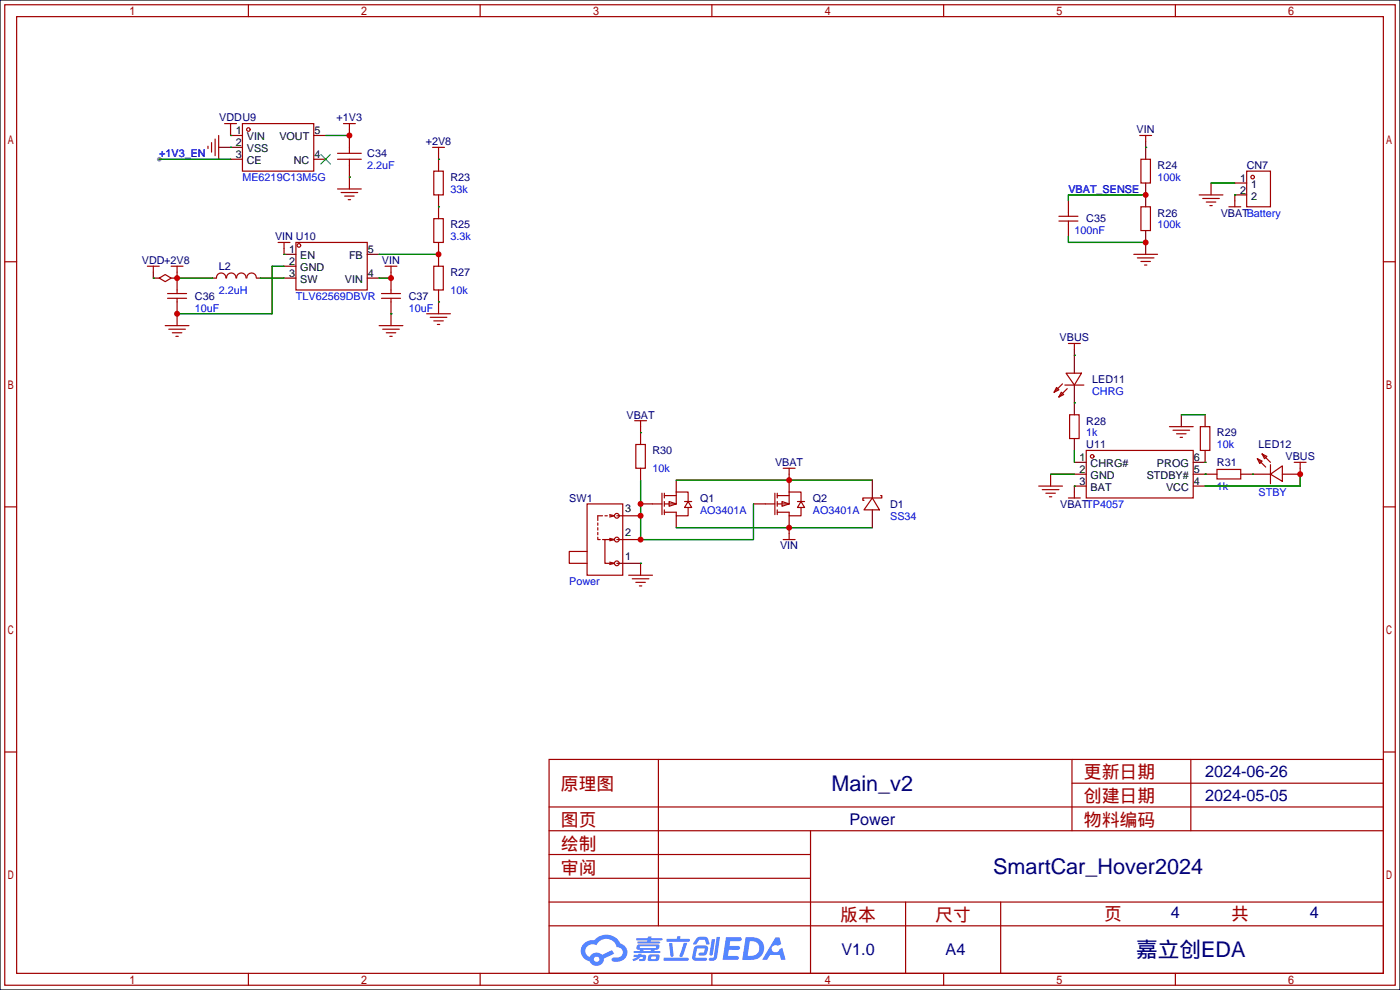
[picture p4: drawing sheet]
<svg xmlns="http://www.w3.org/2000/svg" width="299mm" height="212mm" viewBox="0 0 299 212" stroke-linecap="round" stroke-linejoin="round" font-family="sans-serif">
<path d="M0 0h299.2v211.6h-299.2z" fill="#fff" stroke="#000" stroke-width=".25"/>
<circle cx="34" cy="34" r=".51" fill="#999"/>
<g fill="none" stroke="#a10000" stroke-width=".25">
<path d="M1 1h297.2v209.6h-297.2zM3.6 3.6h292.1v204.4h-292.1zM53.1 1v2.6M102.6 1v2.6M152.1 1v2.6M201.7 1v2.6M251.2 1v2.6M1 55.9h2.6M295.7 55.9h2.5M1 108.3h2.6M295.7 108.3h2.5M1 160.7h2.6"/>
<path d="M117.3 162.3h178.4v45.7h-178.4zM117.3 177.5h178.4M117.3 172.5h178.4M140.7 162.3v35.6M173.2 177.5v30.5M229.1 162.3v15.2M229.1 167.4h66.6M254.5 162.3v15.2M295.7 160.7h2.5M117.3 182.6h55.9M117.3 197.9h178.4M117.3 192.8h178.4"/>
<path d="M117.3 187.7h55.9M193.5 192.8v15.2M213.9 192.8v15.2M53.1 208v2.6M102.6 208v2.6M152.1 208v2.6M201.7 208v2.6M251.2 208v2.6"/>
</g>
<g fill="#5487ff">
<path d="M155.2 200.3h2.6a.48 .48 0 0 1 .7 .4 .48 .48 0 0 1-.6 .4h-1.8l-.2 1.1h1.9a.43 .43 0 0 1 .4 .4 .43 .43 0 0 1-.5 .4h-1.9l-.2 1.3h1.7a.45 .45 0 0 1 .5 .2 .45 .45 0 0 1-.1 .6h-3.3z"/>
<path d="M165.7 200.3h.9l.4 1.5-.8 .3a.84 .84 0 0 0-1.2 .3 .84 .84 0 0 0 .4 1.1 .84 .84 0 0 0 1.1-.4l.1-.2 .6-.3 .7 2.5h-1l-.2-1h-2.1l-.6 1h-1.1z"/>
<path d="M152.1 200.8h.7l-.5 3.1a.36 .36 0 0 1-.3 .3 .36 .36 0 0 1-.4-.3z"/>
<path d="M153.2 200.2h.7l-.6 4.3a1.13 1.13 0 0 1-1.8 .6l.2-.4h.7l.2-.2z"/>
<path d="M148.9 200.6l.6-.4h1a.77 .77 0 0 1 .9 .5l.3 1-.2 .2h-.5l-.3-.9-.2-.2-1 .1-.7 1-.6-.1-.1-.2z"/>
<path d="M148.4 202.4l.6-.3h1.7a.81 .81 0 0 1 .7 .5 .81 .81 0 0 1-.2 .8 .81 .81 0 0 1-.9 .8h-.7a.32 .32 0 0 1-.3-.3 .32 .32 0 0 1 .4-.3h.7l.2-.9-1.6 .1-.4 1.8 2.2 .1a.32 .32 0 0 1 .3 .4 .32 .32 0 0 1-.4 .2h-2.2l-.5-.3-.1-.5z"/>
<path d="M141.9 204.7h5a.33 .33 0 0 1 .3 .3 .33 .33 0 0 1-.3 .3h-4.9l-.2-.1z"/>
<path d="M146.1 201.5h.8l-.7 2a.98 .98 0 0 1-.7 1.1l-.3-.3z"/>
<path d="M143 201.6h.7l.3 2.5a.34 .34 0 0 1-.3 .4 .34 .34 0 0 1-.4-.3z"/>
<path d="M142.5 200.7h2.1l.3-.6h.6l-.1 .6h1.7a.32 .32 0 0 1 .4 .3 .32 .32 0 0 1-.4 .3h-4.5l-.2-.2z"/>
<path d="M135.5 204.1h.9l.1-.3h.6v.3h.8a.82 .82 0 0 1-.5 1.3h-.8v-.4l.7-.1 .1-.3a.68 .68 0 0 0-1 .4l-1.1 .4-.1-.4 .9-.5h-.7z"/>
<path d="M136 200.5h2.4l.1-.3h.7v.3h2.2l.2 .3-.2 .2h-2.3v.2h1.8l.2 .3-.2 .1h-4.5l-.1-.4h2l.1-.2h-2.3l-.1-.2z"/>
<path d="M159.4 200.3l-.8 4.9h1.7a2.5 2.5 0 0 0 3-2.5 2.5 2.5 0 0 0-3.1-2.4zM160.3 201.1a1.61 1.61 0 0 1 2 1.5 1.61 1.61 0 0 1-1.8 1.7h-.7z"/>
<path d="M136.2 202a.55 .55 0 0 0-.2 .8 .55 .55 0 0 0 .7 .2l.1 .3h-1.3v.3l5.4 .1 .3-.2-.2-.2h-1.2l.2-.3a.7 .7 0 0 0 .8-.3 .7 .7 0 0 0 0-.8l-4.2-.1zM136.8 202.3l3.3-.1 .1 .1-.2 .3h-3.2zM137.5 203h1.7l-.2 .3h-1.4z"/>
<path d="M138.6 204.2a1.05 1.05 0 0 0 0 1.2 2.91 2.91 0 0 0 2.2-.2 .98 .98 0 0 0 0-1.2h-1.6zM139.2 204.5l.9-.1 .1 .4-.2 .2-.8-.1z"/>
<path d="M124.9 201.6a2.23 2.23 0 0 0-.7 2.3 2.23 2.23 0 0 0 1.8 1.6 1.58 1.58 0 0 0 1.8 .9 1.58 1.58 0 0 0 1.3-1.5l2.2-1.1-.5-.7-2.1 1a1.65 1.65 0 0 0-2.7 .4 1.45 1.45 0 0 1-.8-1.9 1.45 1.45 0 0 1 2-.7l.3 .1a2.3 2.3 0 0 1 2.3-1.3 2.3 2.3 0 0 1 2 1.7 1.12 1.12 0 0 1 1.3 1 1.12 1.12 0 0 1-1.1 1.2h-.7a.45 .45 0 0 0-.6 .4 .45 .45 0 0 0 .5 .5 2.21 2.21 0 0 0 2.2-.5 2.21 2.21 0 0 0 .5-2.3 2.13 2.13 0 0 0-1.3-1.1 3.3 3.3 0 0 0-5.6-.7l-1.1 .1zM127 205a.57 .57 0 0 1 1.1 0 .57 .57 0 0 1-1.1 0z"/>
</g>
<g fill="none" stroke="#a10000" stroke-width=".25">
<path d="M44.4 31.2v.6M45.2 30.5v2M46 29.7v3.6M46.7 29v5M48 26.4h2.5M49.3 26.4v1.3M51.8 26.4h15.3v10.2h-15.3zM72.1 34h5.1M72.1 32.8h5.1M73.4 26.4h2.5M74.7 26.4v1.3M74.7 31.5v1.3"/>
<path d="M74.7 34v1.3M92.5 31.5h2.5M92.7 36.6h2v5.1h-2zM93.7 31.5v1.3M243.6 29h2.5M243.8 34h2.1v5.1h-2.1zM244.9 29v1.2M266.4 36.6h5.1v7.6h-5.1zM31.5 56.9h2.5M32.8 56.9v1.3M34 59.4l1.3-.7 1.3 .7-1.3 .8zM36.6 56.9h2.5"/>
<path d="M37.8 56.9v1.3M46.3 59.4a1.01 1.01 0 0 1 1-1.1 1.01 1.01 0 0 1 1 1.1M48.4 59.4a1.01 1.01 0 0 1 1-1.1 1.01 1.01 0 0 1 1 1.1M50.6 59.4a1.01 1.01 0 0 1 1-1.1 1.01 1.01 0 0 1 1 1.1M52.8 59.4a1.01 1.01 0 0 1 1-1.1 1.01 1.01 0 0 1 1 1.1M59.4 51.8h2.6M60.7 51.8v1.3M63.2 51.8h15.3v10.2h-15.3zM72.1 40.4h5.1M72.9 41.1h3.6M73.7 41.9h2M74.4 42.7h.5"/>
<path d="M82.3 56.9h2.5M83.6 56.9v1.3M92.7 56.9h2v5.1h-2zM92.7 46.7h2v5.1h-2zM226.3 47.2h4.1M226.3 46.2h4.1M228.3 45.5v.7M228.3 47.2v.8M242.3 54.4h5.1M243.1 55.1h3.5M243.8 44.2h2.1v5.1h-2.1zM243.8 55.9h2.1"/>
<path d="M244.6 56.6h.5M256.3 41.7h5.1M257 42.4h3.6M257.8 43.2h2M258.6 43.9h.5M262.6 44.2h2.6M263.9 42.9v1.3M35.3 69.6h5.1M35.8 63.8h4.1M35.8 62.7h4.1M36.1 70.4h3.5M36.8 71.1h2.1"/>
<path d="M37.6 71.9h.5M37.8 62v.7M37.8 63.8v.7M81 69.6h5.1M81.5 63.8h4.1M81.5 62.7h4.1M81.8 70.4h3.5M82.5 71.1h2.1M83.3 71.9h.5M83.6 62v.7M83.6 63.8v.7M91.2 67.1h5.1"/>
<path d="M91.9 67.8h3.6M92.7 68.6h2M93.5 69.3h.5M227.8 79.8h3.3l-1.5 2.5zM228.3 73.4h2.6M229.6 73.4v1.3M135.6 89.9h2.6M135.9 95h2v5.1h-2zM136.9 89.9v1.3M225.8 82.8l.5 .5-1 .5zM226.8 83.8l.5 .5-1 .5zM227.1 82l-1.8 1.8"/>
<path d="M227.6 82.3h4M228.1 83.1l-1.8 1.7M228.6 88.6h2v5.1h-2zM232.2 96.3h22.8v10.1h-22.8zM249.9 91.2h5.1M250.7 91.9h3.6M251.5 92.7h2M252.2 93.5h.5M256.5 91.2h2.1v5.1h-2.1zM268.7 98l1 .6-.5 .5zM268.7 98l1.8 1.8M269.7 97l1.1 .5-.5 .5z"/>
<path d="M269.7 97l1.8 1.8M271.5 99.3v4.1M276.6 98.8h2.5M277.9 98.8v1.3M125.5 107.7h7.6v15.2h-7.6zM125.5 117.9h-3.8v2.5h3.8M127.8 114.8v.5h.5M127.8 111.8v.5M127.8 112.8v.5M127.8 113.8v.5M128.8 115.3h.5M128.8 110.2h-1v1.1"/>
<path d="M129.3 110.2h.5M130.3 110l1 .2-1 .3M130.3 115.1l1 .2M130.3 110.2h.5M131.3 115.3h-2v5.1h2M131.3 115.3l-1 .3M139.4 107.7h2.1M141.5 105.4v4.6M142 105.9h2.5M142 105.4v1M142 107.2v1M142 109v1"/>
<path d="M143 107.2l1.5 .5-1.5 .5zM146.3 107.2h1.5M147.1 107.2l.7 1.3h-1.5zM147.1 107.2v-2h-2.6v2.5h-2.5M147.1 108.5v1.7h-2.6v-.7h-2.5M163.6 107.7h2M165.6 105.4v4.6M166.1 105.9h2.6M166.1 105.4v1M166.1 107.2v1M166.1 109v1M167.1 107.2l1.6 .5-1.6 .5z"/>
<path d="M167.4 100.1h2.5M167.4 115.3h2.5M168.7 100.1v1.2M168.7 114v1.3M170.4 107.2h1.6M171.2 107.2l.8 1.3h-1.6zM171.2 107.2v-2h-2.5v2.5h-2.6M171.2 108.5v1.7h-2.5v-.7h-2.6M186.4 106.4l1.6 2.6h-3.3zM188.2 105.9h.3v.5h-4.1v.5h.3M222 103.9h5.1M222.8 104.6h3.5"/>
<path d="M223.5 105.4h2.1M224.3 106.2h.5M228.3 106.4h2.6M229.6 105.2v1.2M260.1 100.3h5.1v2.1h-5.1zM271.5 101.3l2.6-1.7v3.3zM130.3 120.1l1 .3M131.3 120.4l-1 .2M134.4 122.9h5M135.1 123.7h3.6M135.9 124.5h2M136.7 125.2h.5"/>
<circle cx="53.1" cy="27.7" r=".38"/>
<circle cx="267.7" cy="37.8" r=".38"/>
<circle cx="63.9" cy="52.5" r=".38"/>
<circle cx="233.4" cy="97.5" r=".38"/>
<circle cx="131.8" cy="115.3" r=".51"/>
<circle cx="131.8" cy="110.2" r=".51"/>
<circle cx="131.8" cy="120.4" r=".51"/>
</g>
<g fill="none" stroke="#870000" stroke-width=".25">
<path d="M46.7 31.5h5.1M49.3 27.7v1.3h2.5M49.3 34h2.5M67.1 29h2.5M67.1 34h2.5M74.7 27.7v3.8M74.7 35.3v5.1M93.7 32.8v3.8M244.9 30.2v3.8M244.9 39.1v5.1M258.8 39.1v2.6M263.9 39.1h2.5"/>
<path d="M32.8 58.2v1.2h1.2M36.6 59.4h1.2M37.8 58.2v3.8M45.5 59.4h.7M54.9 59.4h.7M60.7 53.1v1.3h2.5M60.7 56.9h2.5M60.7 59.4h2.5M78.5 54.4h2.5M78.5 59.4h2.5M83.6 58.2v3.8M93.7 41.7v5"/>
<path d="M93.7 51.8v5.1M228.3 42.9v2.6M228.3 48v2.5M244.9 49.3v5.1M266.4 41.7h-2.5v1.2M37.8 64.5v5.1M83.6 64.5v5.1M93.7 62v5.1M229.6 74.7v5.1M136.9 91.2v3.8M229.6 98.8h2.6M229.6 82.3v6.3"/>
<path d="M229.6 93.7v2.6M252.5 88.6v2.6M257.6 96.3v2.5h-2.6M257.6 88.6v2.6M131.8 110.2h5.1M131.8 115.3h5.1M136.9 107.7h2.5M136.9 100.1v2.5M144.5 102.6v2.6M144.5 110.2v2.6M161 107.7h2.6M168.7 101.3v3.9"/>
<path d="M168.7 110.2v3.8M186.4 102.6v3.8M186.4 109v3.8M224.5 101.3v2.6M229.6 101.3h2.6M232.2 103.9h-2.6v1.3M255 101.3h5.1M255 103.9h2.6M265.2 101.3h6.3M277.9 100.1v1.2h-3.8M131.8 120.4h5.1v2.5"/>
</g>
<path d="M68.6 33l2 2.1M70.6 33l-2 2.1" fill="none" stroke="#3c3" stroke-width=".25"/>
<g fill="none" stroke="#008700" stroke-width=".25">
<path d="M34 34h15.3M49.3 29h.1M49.3 31.5h.1M69.6 29h5.1M74.7 37.8h.1M93.7 34h.1M244.9 31.5h.1M258.8 39.1h5.1M32.8 59.4h.1M37.8 59.4h7.7M55.6 59.4h5.1M60.7 54.4h.1"/>
<path d="M60.7 56.9h-2.5v10.2h-20.4M81 59.4h2.6M81 54.4h12.7M93.7 44.2h.1M228.3 50.5v1.3h16.6M244.9 41.7h-16.6v1.2M263.9 41.7h.1M83.6 67.1h.1M93.7 64.5h.1M229.6 75.9h.1M136.9 92.5h.1M229.6 86.1h.1"/>
<path d="M229.6 96.3v2.5M252.5 88.6h5.1M257.6 98.8h.1M136.9 102.6v12.7h24.1v-7.6M144.5 112.8h41.9M144.5 102.6h41.9M224.5 101.3h5.1M229.6 103.9h.1M257.6 101.3h.1M267.7 101.3h.1M277.9 101.3v2.6h-20.3M136.9 120.4h.1"/>
</g>
<g fill="#c00">
<circle cx="37.8" cy="59.4" r=".63"/>
<circle cx="93.7" cy="54.4" r=".63"/>
<circle cx="83.6" cy="59.4" r=".63"/>
<circle cx="37.8" cy="67.1" r=".63"/>
<circle cx="277.9" cy="101.3" r=".63"/>
<circle cx="244.9" cy="41.7" r=".63"/>
<circle cx="244.9" cy="51.8" r=".63"/>
<circle cx="74.7" cy="29" r=".63"/>
<circle cx="168.7" cy="112.8" r=".63"/>
<circle cx="168.7" cy="102.6" r=".63"/>
<circle cx="136.9" cy="107.7" r=".63"/>
<circle cx="136.9" cy="110.2" r=".63"/>
<circle cx="136.9" cy="115.3" r=".63"/>
</g>
<g font-size="4.6" fill="#000080">
<text x="177.7" y="169">Main_v2</text>
<text x="212.2" y="186.8">SmartCar_Hover2024</text>
<text x="242.8" y="204.6">嘉立创EDA</text>
</g>
<g font-size="3.8" fill="#a00000">
<text x="231.6" y="166.4">更新日期</text>
<text x="119.9" y="168.9">原理图</text>
<text x="231.6" y="171.5">创建日期</text>
<text x="119.9" y="176.5">图页</text>
<text x="231.6" y="176.5">物料编码</text>
<text x="119.9" y="181.6">绘制</text>
<text x="119.9" y="186.7">审阅</text>
<text x="179.6" y="196.9">版本</text>
<text x="199.9" y="196.9">尺寸</text>
<text x="236" y="196.6">页</text>
<text x="263.1" y="196.6">共</text>
</g>
<g font-size="3.5" fill="#000080">
<text x="257.6" y="166.1">2024-06-26</text>
<text x="257.6" y="171.1">2024-05-05</text>
<text x="181.5" y="176.2">Power</text>
<text x="250.2" y="196.3">4</text>
<text x="280" y="196.3">4</text>
<text x="179.8" y="204.2">V1.0</text>
<text x="202.1" y="204.2">A4</text>
</g>
<g font-size="2.3" fill="#000080">
<text x="46.8" y="26">VDDU9</text>
<text x="71.9" y="26">+1V3</text>
<text x="242.9" y="28.5">VIN</text>
<text x="78.5" y="33.6">C34</text>
<text x="91" y="31">+2V8</text>
<text x="96.3" y="38.7">R23</text>
<text x="247.4" y="36.1">R24</text>
<text x="266.4" y="36.1">CN7</text>
<text x="232.2" y="47.5">C35</text>
<text x="247.4" y="46.3">R26</text>
<text x="260.9" y="46.3">VBATBattery</text>
<text x="58.8" y="51.4">VIN U10</text>
<text x="96.3" y="48.8">R25</text>
<text x="30.3" y="56.4">VDD+2V8</text>
<text x="46.7" y="57.7">L2</text>
<text x="81.6" y="56.4">VIN</text>
<text x="96.3" y="59">R27</text>
<text x="41.7" y="64.1">C36</text>
<text x="87.4" y="64.1">C37</text>
<text x="226.5" y="72.9">VBUS</text>
<text x="233.4" y="81.8">LED11</text>
<text x="133.9" y="89.5">VBAT</text>
<text x="232.2" y="95.8">U11</text>
<text x="232.2" y="90.7">R28</text>
<text x="260.1" y="93.3">R29</text>
<text x="269" y="95.8">LED12</text>
<text x="139.4" y="97.1">R30</text>
<text x="165.6" y="99.6">VBAT</text>
<text x="260.1" y="99.6">R31</text>
<text x="274.7" y="98.3">VBUS</text>
<text x="121.7" y="107.2">SW1</text>
<text x="149.6" y="107.2">Q1</text>
<text x="173.7" y="107.2">Q2</text>
<text x="190.2" y="108.5">D1</text>
<text x="226.6" y="108.5">VBATTP4057</text>
<text x="166.7" y="117.4">VIN</text>
</g>
<g font-size="2.3">
<text x="50.4" y="28.7">1</text>
<text x="52.8" y="30">VIN</text>
<text x="59.7" y="30">VOUT</text>
<text x="67.2" y="28.7">5</text>
<text x="50.4" y="31.3">2</text>
<text x="50.4" y="33.8">3</text>
<text x="52.8" y="32.5">VSS</text>
<text x="52.8" y="35.1">CE</text>
<text x="62.8" y="35.1">NC</text>
<text x="67.2" y="33.8">4</text>
<text x="265" y="38.9">1</text>
<text x="265" y="41.4">2</text>
<text x="267.4" y="40.2">1</text>
<text x="267.4" y="42.7">2</text>
<text x="61.8" y="54.1">1</text>
<text x="61.8" y="56.7">2</text>
<text x="61.8" y="59.2">3</text>
<text x="64.2" y="55.4">EN</text>
<text x="64.2" y="57.9">GND</text>
<text x="74.6" y="55.4">FB</text>
<text x="78.6" y="59.2">4</text>
<text x="78.6" y="54.1">5</text>
<text x="64.2" y="60.5">SW</text>
<text x="73.7" y="60.5">VIN</text>
<text x="230.7" y="98.6">1</text>
<text x="230.7" y="101.1">2</text>
<text x="233.1" y="99.8">CHRG#</text>
<text x="247.3" y="99.8">PROG</text>
<text x="255.1" y="101.1">5</text>
<text x="255.1" y="98.6">6</text>
<text x="230.7" y="103.7">3</text>
<text x="233.1" y="102.4">GND</text>
<text x="233.1" y="104.9">BAT</text>
<text x="245.1" y="102.4">STDBY#</text>
<text x="249.2" y="104.9">VCC</text>
<text x="255.1" y="103.7">4</text>
<text x="133.6" y="109.5">3</text>
<text x="133.6" y="114.6">2</text>
<text x="133.6" y="119.7">1</text>
</g>
<g font-size="2.3" fill="#00f">
<text x="34" y="33.6">+1V3_EN</text>
<text x="51.8" y="38.7">ME6219C13M5G</text>
<text x="78.5" y="36.1">2.2uF</text>
<text x="96.3" y="41.2">33k</text>
<text x="228.3" y="41.2">VBAT_SENSE</text>
<text x="247.4" y="38.7">100k</text>
<text x="96.3" y="51.4">3.3k</text>
<text x="229.6" y="50.1">100nF</text>
<text x="247.4" y="48.8">100k</text>
<text x="46.7" y="62.8">2.2uH</text>
<text x="63.2" y="64.1">TLV62569DBVR</text>
<text x="96.3" y="62.8">10k</text>
<text x="41.7" y="66.6">10uF</text>
<text x="87.4" y="66.6">10uF</text>
<text x="233.4" y="84.4">CHRG</text>
<text x="232.2" y="93.3">1k</text>
<text x="260.1" y="95.8">10k</text>
<text x="139.4" y="100.9">10k</text>
<text x="260.1" y="104.7">1k</text>
<text x="269" y="106">STBY</text>
<text x="149.6" y="109.8">AO3401A</text>
<text x="173.7" y="109.8">AO3401A</text>
<text x="190.2" y="111">SS34</text>
<text x="121.7" y="125">Power</text>
</g>
</svg>
